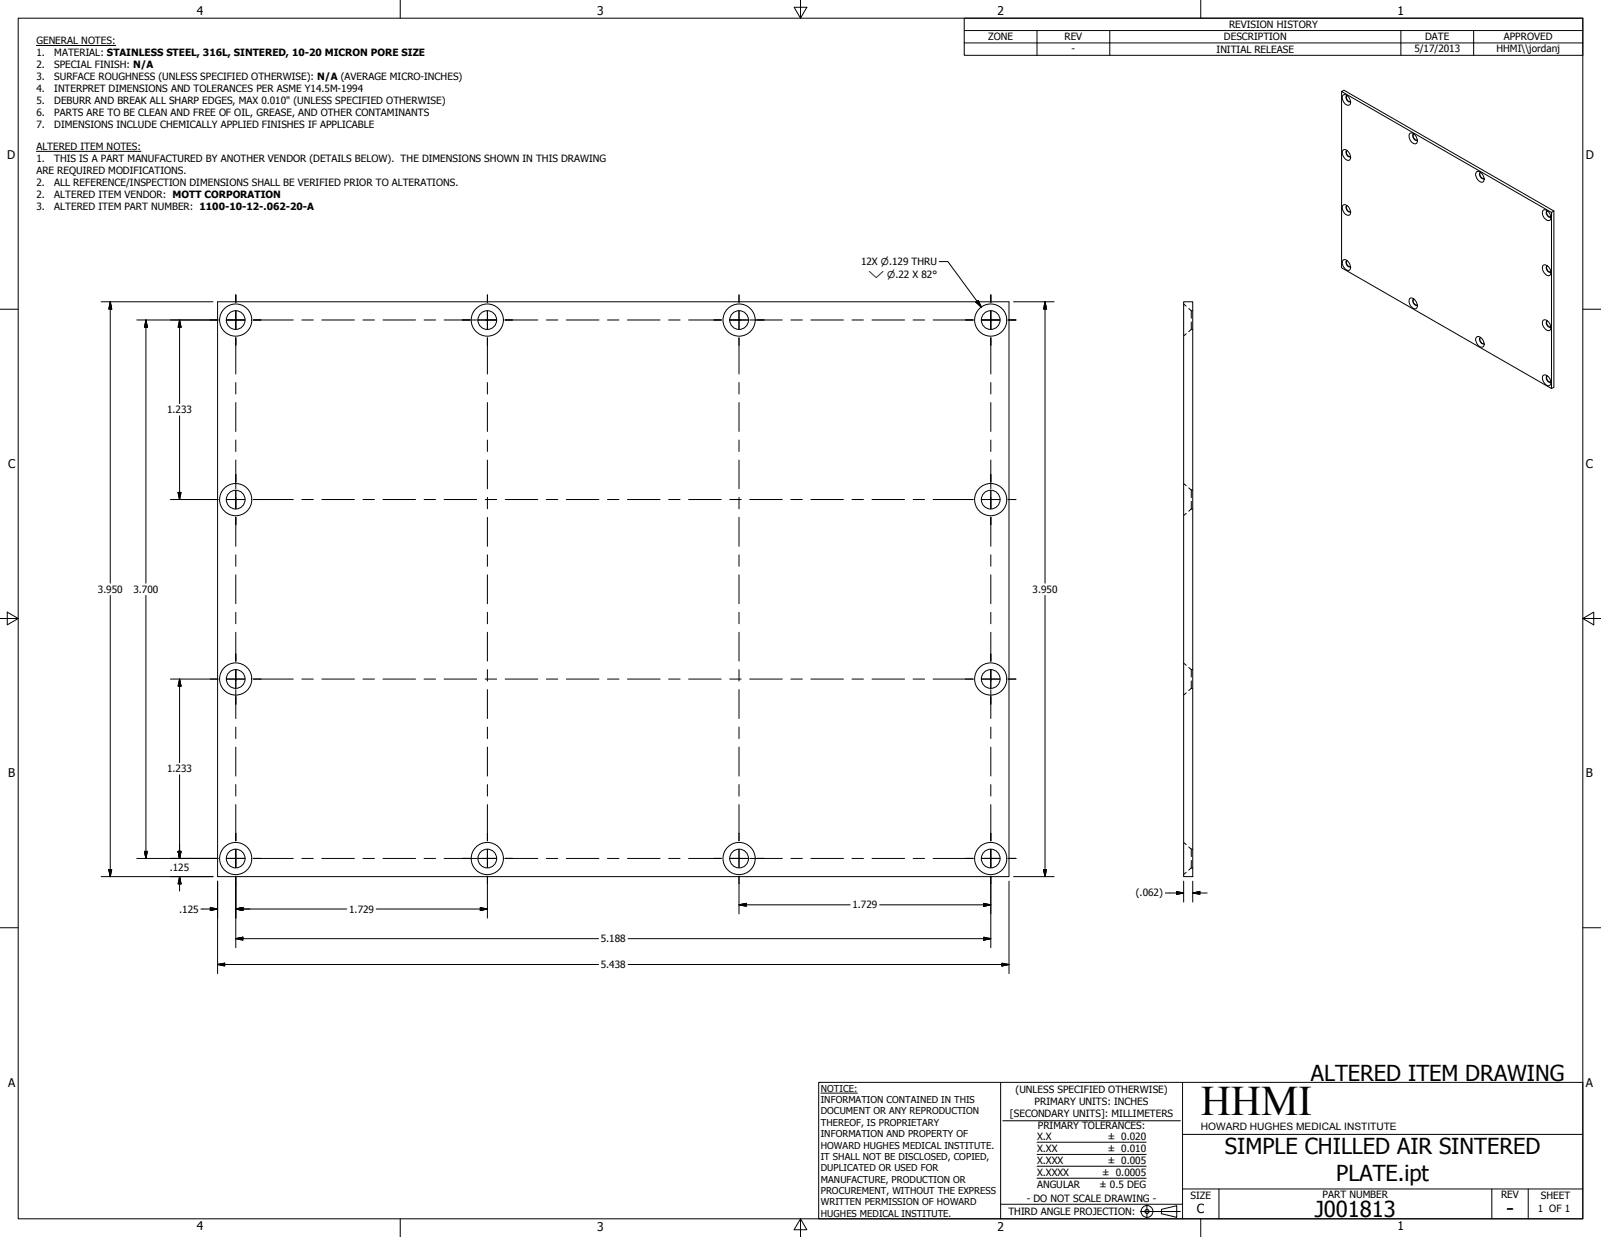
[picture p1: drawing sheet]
<svg xmlns="http://www.w3.org/2000/svg" width="559mm" height="432mm" viewBox="0 0 559 432" stroke-linecap="round" stroke-linejoin="round" font-family="sans-serif">
<!-- layer: Visible (ANSI) -->
<g fill="none" stroke="#000" stroke-width=".35">
<path d="M468.2 31.9l.9-.4 73.3 42.2-.9 .5zM468.2 31.9v61.6l73.3 42.1v-61.4M468.7 33.3a1.9 1.9 0 0 1 2.6 1.8l.1 .7-.4 .8a2.45 2.45 0 0 1-2.3-3.3zM470.1 33.4a1.5 1.5 0 0 0 1.2 2.1M470.2 33.3a1.25 1.25 0 0 0-.2 1.5 1.25 1.25 0 0 0 1.4 .6M468.7 52.5a1.91 1.91 0 0 1 2.6 1.8 1.14 1.14 0 0 1-.7 1.7 2.81 2.81 0 0 1-1.9-3.5zM470.1 52.6a1.46 1.46 0 0 0 1.2 2.1M470.2 52.6a1.22 1.22 0 0 0-.2 1.5 1.22 1.22 0 0 0 1.4 .5M492 46.7a1.91 1.91 0 0 1 2.6 1.8l.1 .6-.4 1a2.46 2.46 0 0 1-2.3-3.4zM493.4 46.8a1.46 1.46 0 0 0 1.2 2.1M493.5 46.8a1.22 1.22 0 0 0-.2 1.5 1.22 1.22 0 0 0 1.4 .5M468.7 71.7a1.9 1.9 0 0 1 2.6 1.8l.1 .7-.4 .9a2.45 2.45 0 0 1-2.3-3.4z"/>
<path d="M470.1 71.8a1.5 1.5 0 0 0 1.2 2.1M470.2 71.8a1.26 1.26 0 0 0-.2 1.4 1.26 1.26 0 0 0 1.4 .7M515.3 60.1a1.91 1.91 0 0 1 2.6 1.8 1.14 1.14 0 0 1-.7 1.7 2.69 2.69 0 0 1-1.9-3.5zM516.7 60.2a1.53 1.53 0 0 0 1.2 2.2M516.8 60.2a1.21 1.21 0 0 0-.2 1.4 1.21 1.21 0 0 0 1.4 .6M538.5 73.5l.4-.3a2.55 2.55 0 0 1 2.1 3.7 2.48 2.48 0 0 1-2.5-3.4zM540 73.6a1.53 1.53 0 0 0 1.2 2.2M540.1 73.6a1.21 1.21 0 0 0-.2 1.4 1.21 1.21 0 0 0 1.4 .6M542.4 73.7v61.5l-.9 .4M468.7 90.9a1.91 1.91 0 0 1 2.6 1.8 1.14 1.14 0 0 1-.7 1.7 2.81 2.81 0 0 1-1.9-3.5zM470.1 91a1.46 1.46 0 0 0 1.2 2.1M470.2 91a1.22 1.22 0 0 0-.2 1.5 1.22 1.22 0 0 0 1.4 .5"/>
<path d="M538.5 92.7a1.97 1.97 0 0 1 2.7 1.8l.1 .7-.3 .9a2.47 2.47 0 0 1-2.6-2.9zM540 92.8a1.46 1.46 0 0 0 1.2 2.1M540.1 92.8a1.21 1.21 0 0 0-.2 1.5 1.21 1.21 0 0 0 1.4 .6M75.9 105.3h276.3v200.7h-276.3zM413.1 105.3h3.2v200.7h-3.2zM492 104.3a1.91 1.91 0 0 1 2.6 1.8 1.14 1.14 0 0 1-.7 1.7 2.69 2.69 0 0 1-1.9-3.5zM493.4 104.4a1.53 1.53 0 0 0 1.2 2.2M493.5 104.4a1.22 1.22 0 0 0-.2 1.5 1.22 1.22 0 0 0 1.4 .5M515.3 117.7a1.9 1.9 0 0 1 2.6 1.8l.1 .7-.3 .9a2.39 2.39 0 0 1-2.4-3.4zM516.7 117.9a1.5 1.5 0 0 0 1.2 2.1M516.8 117.8a1.26 1.26 0 0 0-.2 1.5 1.26 1.26 0 0 0 1.4 .6M538.5 111.9l.4-.3a2.55 2.55 0 0 1 2.1 3.7 2.45 2.45 0 0 1-2.6-2.9z"/>
<path d="M540 112a1.53 1.53 0 0 0 1.2 2.2M540.1 112a1.21 1.21 0 0 0-.2 1.5 1.21 1.21 0 0 0 1.4 .5M538.5 131.1a1.97 1.97 0 0 1 2.7 1.8l.1 .7-.3 1a2.47 2.47 0 0 1-2.6-3zM540 131.3a1.46 1.46 0 0 0 1.2 2M540.1 131.3a1.21 1.21 0 0 0-.2 1.4 1.21 1.21 0 0 0 1.4 .6M79 299.7a3.3 3.3 0 0 1 4.7-2.9 3.3 3.3 0 0 1 .6 5.5 3.3 3.3 0 0 1-5.2-2l-.1-.6M166.8 299.7a3.3 3.3 0 0 1 4.7-2.9 3.3 3.3 0 0 1 .6 5.5 3.3 3.3 0 0 1-5.2-2l-.1-.6M254.7 299.7a3.3 3.3 0 0 1 4.7-2.9 3.3 3.3 0 0 1 .6 5.5 3.3 3.3 0 0 1-5.2-2l-.1-.6M342.5 299.7a3.3 3.3 0 0 1 4.7-2.9 3.3 3.3 0 0 1 .6 5.5 3.3 3.3 0 0 1-5.2-2l-.1-.6"/>
<circle cx="82.3" cy="111.7" r="5.6"/>
<circle cx="82.3" cy="111.7" r="3.3"/>
<circle cx="170.1" cy="111.7" r="5.6"/>
<circle cx="170.1" cy="111.7" r="3.3"/>
<circle cx="258" cy="111.7" r="5.6"/>
<circle cx="258" cy="111.7" r="3.3"/>
<circle cx="345.8" cy="111.7" r="5.6"/>
<circle cx="345.8" cy="111.7" r="3.3"/>
<circle cx="82.3" cy="174.4" r="5.6"/>
<circle cx="82.3" cy="174.4" r="3.3"/>
<circle cx="345.8" cy="174.4" r="5.6"/>
<circle cx="345.8" cy="174.4" r="3.3"/>
<circle cx="82.3" cy="237" r="5.6"/>
<circle cx="82.3" cy="237" r="3.3"/>
<circle cx="345.8" cy="237" r="5.6"/>
<circle cx="345.8" cy="237" r="3.3"/>
<circle cx="82.3" cy="299.7" r="5.6"/>
<circle cx="170.1" cy="299.7" r="5.6"/>
<circle cx="258" cy="299.7" r="5.6"/>
<circle cx="345.8" cy="299.7" r="5.6"/>
</g>
<!-- layer: Hidden (ANSI) -->
<g fill="none" stroke="#000" stroke-width=".35">
<path d="M413.1 106.1l.9 .8M414 116.5l-.9 .8M414.9 107.7l.9 .8M415.8 108.5v2.6M415.8 112.4v2.6M415.8 115l-.9 .8M415.8 115h.2M415.8 108.5h.2M416.2 115h.1M416.2 108.5h.1M413.1 168.8l.9 .7M414 179.2l-.9 .8"/>
<path d="M414.9 170.3l.9 .8M415.8 171.1v2.6M415.8 175v2.7M415.8 177.7l-.9 .7M415.8 177.7h.2M415.8 171.1h.2M416.2 177.7h.1M416.2 171.1h.1M413.1 231.5l.9 .7M414.9 233l.9 .7M415.8 233.7v2.6M415.8 237.7v2.6"/>
<path d="M415.8 233.7h.2M416.2 233.7h.1M414 241.9l-.9 .7M415.8 240.3l-.9 .7M415.8 240.3h.2M416.2 240.3h.1M413.1 294.1l.9 .7M414.9 295.7l.9 .7M415.8 296.4v2.6M415.8 296.4h.2M416.2 296.4h.1M414 304.5l-.9 .7"/>
<path d="M415.8 300.4v2.6M415.8 303l-.9 .7M415.8 303h.2M416.2 303h.1"/>
</g>
<!-- layer: Border (ANSI) -->
<g fill="none" stroke="#000" stroke-width=".35">
<path d="M6.3 6.3h546.1v419.1h-546.1zM139.7 0v6.3M277.2 2.5h4.4l-2.2 3.8zM279.4 0v6.3M419.1 0v6.3M0 107.9h6.3M552.4 107.9h6.4M0 215.9h6.3M2.5 213.7l3.8 2.2-3.8 2.2zM552.4 215.9l3.9-2.2v4.4zM552.4 215.9h6.4M0 323.8h6.3"/>
<path d="M552.4 323.8h6.4M139.7 425.4v6.4M279.4 425.4l2.2 3.9h-4.4zM279.4 425.4v6.4M419.1 425.4v6.4"/>
</g>
<!-- layer: Title (ANSI) -->
<g fill="none" stroke="#000" stroke-width=".35">
<path d="M285.8 377.8h266.6v47.6h-266.6zM349.2 377.8v47.6M412.7 377.8v47.6M286.5 381.6h12.8M350 391.2h62M361.9 398.7h38.1M412.7 396h139.7M361.9 411.3h38.1M361.9 407.1h38.1M361.9 403h38.1M412.7 415h139.7M425.4 415v10.4"/>
<path d="M520.7 415v10.4M533.4 415v10.4M349.2 420.4h63.5M398 422.9h14M400.3 420.6v4.6M405.4 422.1l5.3-1.2v4l-5.3-1.2z"/>
<circle cx="400.3" cy="422.9" r="2.06"/>
<circle cx="400.3" cy="422.9" r=".73"/>
</g>
<!-- layer: Symbol (ANSI) -->
<path d="M12.7 15.9h27.7M336.5 10.7v-4.4h215.9v4.4M336.5 15h215.9M361.9 10.7v8.6M387.3 10.7v8.6M488.9 10.7v8.6M514.3 10.7v8.6M552.4 10.7h-215.9v4.3M552.4 10.7v8.6h-215.9v-4.3M12.7 52.8h36.5M327.9 91.3h2.9l11.7 15.9M340.6 105.5l.8-.6 1.1 2.3z" fill="none" stroke="#000" stroke-width=".35"/>
<!-- layer: Dimension (ANSI) -->
<g fill="none" stroke="#000" stroke-width=".35">
<path d="M35.3 105.3h39.1M38.5 105.3l.5 2.6h-1zM38.5 105.3v98.3M47.8 111.7h25.7M50.9 111.7l.5 2.5h-1zM50.9 111.7v91.9M62.7 111.7l.5 2.5h-1zM62.7 111.7v29.2M353.8 105.3h14.1M364.7 105.3l.6 2.6h-1.1zM364.7 105.3v98.3M62.7 145.2v29.2"/>
<path d="M59.5 174.4h14M62.2 171.9h1l-.5 2.5zM38.5 207.8v98.2M50.9 207.8v91.9M364.7 207.8v98.2M59.5 237h14M62.7 237l.5 2.5h-1zM62.7 237v29.3M62.7 270.4v29.3M47.8 299.7h25.7M50.4 297.2h1l-.5 2.5zM62.2 297.2h1l-.5 2.5z"/>
<path d="M35.3 306h39.1M38 303.5h1l-.5 2.5zM62.7 306l.5 2.5h-1zM62.7 306v5M70.1 317.3h5.8M73.4 316.8l2.5 .5-2.5 .5zM75.9 307.6v32.3M82.3 317.3l2.5-.5v1zM82.3 317.3h38.7M82.3 308.4v22.4M131.3 317.3h38.8M167.6 316.8l2.5 .5-2.5 .5z"/>
<path d="M170.1 308.4v12.1M257.9 315.8l2.6-.5v1.1zM257.9 315.8h38.8M257.9 308.4v10.6M307 315.8h38.8M343.3 315.3l2.5 .5-2.5 .6zM345.8 308.4v22.4M352.2 307.6v32.3M353.8 306h14.1M364.2 303.5h1.1l-.6 2.5zM406.7 311.7h6.4M410.7 311.2l2.4 .5-2.4 .5z"/>
<path d="M413.1 307.6v7.3M416.3 311.7l2.5-.5v1zM416.3 311.7h5M416.3 307.6v7.3M75.9 336.7l2.5-.5v1zM75.9 336.7h133M82.3 327.7l2.5-.5v1zM82.3 327.7h126.6M219.2 327.7h126.6M219.2 336.7h133M343.3 327.2l2.5 .5-2.5 .5zM349.7 336.2l2.5 .5-2.5 .5z"/>
</g>
<g fill="#000" stroke="#000" stroke-width=".35">
<path d="M38.5 105.3l.5 2.6zM38.5 105.3l.5 2.6h-1zM50.9 111.7l.5 2.5zM50.9 111.7l.5 2.5h-1zM62.7 111.7l.5 2.5zM62.7 111.7l.5 2.5h-1zM364.7 105.3l.6 2.6zM364.7 105.3l.6 2.6h-1.1zM62.2 171.9l.5 2.5zM62.2 171.9h1l-.5 2.5zM62.7 237l.5 2.5zM62.7 237l.5 2.5h-1z"/>
<path d="M50.4 297.2l.5 2.5zM50.4 297.2h1l-.5 2.5zM62.2 297.2l.5 2.5zM62.2 297.2h1l-.5 2.5zM38 303.5l.5 2.5zM38 303.5h1l-.5 2.5zM62.7 306l.5 2.5zM62.7 306l.5 2.5h-1zM73.4 317.8l2.5-.5zM73.4 316.8l2.5 .5-2.5 .5zM82.3 317.3l2.5-.5zM82.3 317.3l2.5-.5v1z"/>
<path d="M167.6 317.8l2.5-.5zM167.6 316.8l2.5 .5-2.5 .5zM257.9 315.8l2.6-.5zM257.9 315.8l2.6-.5v1.1zM343.3 316.4l2.5-.6zM343.3 315.3l2.5 .5-2.5 .6zM364.2 303.5l.5 2.5zM364.2 303.5h1.1l-.6 2.5zM410.7 312.2l2.4-.5zM410.7 311.2l2.4 .5-2.4 .5zM416.3 311.7l2.5-.5zM416.3 311.7l2.5-.5v1z"/>
<path d="M75.9 336.7l2.5-.5zM75.9 336.7l2.5-.5v1zM82.3 327.7l2.5-.5zM82.3 327.7l2.5-.5v1zM343.3 328.2l2.5-.5zM343.3 327.2l2.5 .5-2.5 .5zM349.7 337.2l2.5-.5zM349.7 336.2l2.5 .5-2.5 .5z"/>
</g>
<!-- layer: Symbol (ANSI) -->
<path d="M340.6 105.5l1.9 1.7zM340.6 105.5l.8-.6 1.1 2.3z" fill="#000" stroke="#000" stroke-width=".35"/>
<!-- layer: Center Mark (ANSI) -->
<g fill="none" stroke="#000" stroke-width=".35">
<path d="M73.5 111.7h2.6M79.1 111.7h6.4M82.3 102.9v2.6M82.3 108.5v6.4M82.3 117.9v2.6M88.5 111.7h2.6M161.4 111.7h2.6M166.9 111.7h6.4M170.1 102.9v2.6M170.1 108.5v6.4M170.1 117.9v2.6M176.3 111.7h2.6"/>
<path d="M249.2 111.7h2.6M254.8 111.7h6.3M257.9 102.9v2.6M257.9 108.5v6.4M257.9 117.9v2.6M264.2 111.7h2.5M337.1 111.7h2.6M342.6 111.7h6.4M345.8 102.9v2.6M345.8 108.5v6.4M345.8 117.9v2.6M352 111.7h2.6"/>
<path d="M73.5 174.4h2.6M79.1 174.4h6.4M82.3 165.6v2.6M82.3 171.2v6.3M88.5 174.4h2.6M337.1 174.4h2.6M342.6 174.4h6.4M345.8 165.6v2.6M345.8 171.2v6.3M352 174.4h2.6M82.3 180.5v2.6M345.8 180.5v2.6"/>
<path d="M73.5 237h2.6M79.1 237h6.4M82.3 228.3v2.5M82.3 233.9v6.3M88.5 237h2.6M337.1 237h2.6M342.6 237h6.4M345.8 228.3v2.5M345.8 233.9v6.3M352 237h2.6M82.3 243.2v2.6M345.8 243.2v2.6"/>
<path d="M73.5 299.7h2.6M79.1 299.7h6.4M82.3 290.9v2.6M82.3 296.5v6.3M88.5 299.7h2.6M161.4 299.7h2.6M166.9 299.7h6.4M170.1 290.9v2.6M170.1 296.5v6.3M176.3 299.7h2.6M249.2 299.7h2.6M254.8 299.7h6.3"/>
<path d="M257.9 290.9v2.6M257.9 296.5v6.3M264.2 299.7h2.5M337.1 299.7h2.6M342.6 299.7h6.4M345.8 290.9v2.6M345.8 296.5v6.3M352 299.7h2.6M82.3 305.9v2.5M170.1 305.9v2.5M257.9 305.9v2.5M345.8 305.9v2.5"/>
</g>
<!-- layer: Centerline (ANSI) -->
<g fill="none" stroke="#000" stroke-width=".35">
<path d="M73.5 111.7h2.6M79.1 111.7h6.4M82.3 102.9v2.6M82.3 108.5v6.4M82.3 117.9v12.7M88.5 111.7h13.9M105.3 111.7h4M112.3 111.7h11.4M126.7 111.7h4M133.7 111.7h11.3M148 111.7h4M155 111.7h11.4"/>
<path d="M169.4 111.7h4M170.1 102.9v2.6M170.1 108.5v6.4M170.1 117.9v12.7M176.3 111.7h11.4M190.7 111.7h4M197.7 111.7h11.3M212 111.7h4M219 111.7h11.4M233.4 111.7h4M240.3 111.7h11.4M254.7 111.7h4"/>
<path d="M257.9 102.9v2.6M257.9 108.5v6.4M257.9 117.9v12.7M261.7 111.7h11.3M276 111.7h4M283 111.7h11.4M297.4 111.7h4M304.4 111.7h11.3M318.7 111.7h4M325.7 111.7h14M342.6 111.7h6.4M345.8 102.9v2.6"/>
<path d="M345.8 108.5v6.4M345.8 117.9v12.7M352 111.7h2.6M82.3 133.5v4M170.1 133.5v4M257.9 133.5v4M345.8 133.5v4M82.3 140.5v10.1M82.3 153.6v4M170.1 140.5v10.1M170.1 153.6v4M257.9 140.5v10.1"/>
<path d="M257.9 153.6v4M345.8 140.5v10.1M345.8 153.6v4M73.5 174.4h2.6M79.1 174.4h6.4M82.3 160.6v10M82.3 173.6v4M88.5 174.4h13.9M105.3 174.4h4M112.3 174.4h11.4M126.7 174.4h4M133.7 174.4h11.3"/>
<path d="M148 174.4h4M155 174.4h11.4M169.4 174.4h4M170.1 160.6v10M170.1 173.6v4M176.3 174.4h11.4M190.7 174.4h4M197.7 174.4h11.3M212 174.4h4M219 174.4h11.4M233.4 174.4h4M240.3 174.4h11.4"/>
<path d="M254.7 174.4h4M257.9 160.6v10M257.9 173.6v4M261.7 174.4h11.3M276 174.4h4M283 174.4h11.4M297.4 174.4h4M304.4 174.4h11.3M318.7 174.4h4M325.7 174.4h14M342.6 174.4h6.4M345.8 160.6v10"/>
<path d="M345.8 173.6v4M352 174.4h2.6M82.3 180.6v10.1M82.3 193.7v4M170.1 180.6v10.1M170.1 193.7v4M257.9 180.6v10.1M257.9 193.7v4M345.8 180.6v10.1M345.8 193.7v4M82.3 200.7v10.1M82.3 213.7v4"/>
<path d="M170.1 200.7v10.1M170.1 213.7v4M257.9 200.7v10.1M257.9 213.7v4M345.8 200.7v10.1M345.8 213.7v4M73.5 237h2.6M79.1 237h6.4M82.3 220.7v10.1M82.3 233.7v4M88.5 237h13.9M105.3 237h4"/>
<path d="M112.3 237h11.4M126.7 237h4M133.7 237h11.3M148 237h4M155 237h11.4M169.4 237h4M170.1 220.7v10.1M170.1 233.7v4M176.3 237h11.4M190.7 237h4M197.7 237h11.3M212 237h4"/>
<path d="M219 237h11.4M233.4 237h4M240.3 237h11.4M254.7 237h4M257.9 220.7v10.1M257.9 233.7v4M261.7 237h11.3M276 237h4M283 237h11.4M297.4 237h4M304.4 237h11.3M318.7 237h4"/>
<path d="M325.7 237h14M342.6 237h6.4M345.8 220.7v10.1M345.8 233.7v4M352 237h2.6M82.3 240.7v10.1M82.3 253.8v4M170.1 240.7v10.1M170.1 253.8v4M257.9 240.7v10.1M257.9 253.8v4M345.8 240.7v10.1"/>
<path d="M345.8 253.8v4M82.3 260.8v10.1M82.3 273.9v4M170.1 260.8v10.1M170.1 273.9v4M257.9 260.8v10.1M257.9 273.9v4M345.8 260.8v10.1M345.8 273.9v4M73.5 299.7h2.6M79.1 299.7h6.4M82.3 280.9v12.6"/>
<path d="M82.3 296.5v6.3M88.5 299.7h13.9M105.3 299.7h4M112.3 299.7h11.4M126.7 299.7h4M133.7 299.7h11.3M148 299.7h4M155 299.7h11.4M169.4 299.7h4M170.1 280.9v12.6M170.1 296.5v6.3M176.3 299.7h11.4"/>
<path d="M190.7 299.7h4M197.7 299.7h11.3M212 299.7h4M219 299.7h11.4M233.4 299.7h4M240.3 299.7h11.4M254.7 299.7h4M257.9 280.9v12.6M257.9 296.5v6.3M261.7 299.7h11.3M276 299.7h4M283 299.7h11.4"/>
<path d="M297.4 299.7h4M304.4 299.7h11.3M318.7 299.7h4M325.7 299.7h14M342.6 299.7h6.4M345.8 280.9v12.6M345.8 296.5v6.3M352 299.7h2.6M82.3 305.9v2.5M170.1 305.9v2.5M257.9 305.9v2.5M345.8 305.9v2.5"/>
</g>
<text font-size="14.7" x="419.1" y="389.2">HHMI</text>
<g font-size="7.7">
<text x="457.5" y="377.4">ALTERED ITEM DRAWING</text>
<text x="427.5" y="403">SIMPLE CHILLED AIR SINTERED</text>
<text x="466.4" y="412.2">PLATE.ipt</text>
<text x="458.9" y="424.8">J001813</text>
<text x="525.7" y="424.4">-</text>
</g>
<text font-size="4.4" x="417.8" y="423.5">C</text>
<g font-size="4.2">
<text x="68.7" y="5.3">4</text>
<text x="208.4" y="5.3">3</text>
<text x="348.1" y="5.3">2</text>
<text x="487.8" y="5.3">1</text>
<text x="2.5" y="55.5">D</text>
<text x="553.5" y="55.5">D</text>
<text x="2.8" y="163.4">C</text>
<text x="553.5" y="163.4">C</text>
<text x="2.9" y="271.4">B</text>
<text x="553.5" y="271.4">B</text>
<text x="2.8" y="379.3">A</text>
<text x="553.5" y="379.3">A</text>
<text x="68.7" y="429.5">4</text>
<text x="208.4" y="429.6">3</text>
<text x="348.1" y="429.6">2</text>
<text x="487.8" y="429.5">1</text>
</g>
<text font-size="3.6" x="419.1" y="394.3">HOWARD HUGHES MEDICAL INSTITUTE</text>
<g font-size="3.5">
<text x="429" y="9.8">REVISION HISTORY</text>
<text x="12.7" y="15.3">GENERAL NOTES:</text>
<text x="344.9" y="14.1">ZONE</text>
<text x="371.5" y="14.1">REV</text>
<text x="427.2" y="14.1">DESCRIPTION</text>
<text x="497.4" y="14.1">DATE</text>
<text x="524.9" y="14.1">APPROVED</text>
<text x="12.7" y="19.5">1.</text>
<text x="12.7" y="23.7">2.</text>
<text x="18.9" y="19.5">MATERIAL: STAINLESS STEEL, 316L, SINTERED, 10-20 MICRON PORE SIZE</text>
<text x="18.9" y="23.7">SPECIAL FINISH: N/A</text>
<text x="374" y="18.3">-</text>
<text x="424.6" y="18.4">INITIAL RELEASE</text>
<text x="493.6" y="18.2">5/17/2013</text>
<text x="522.3" y="18.1">HHMI\\jordanj</text>
<text x="12.7" y="27.8">3.</text>
<text x="18.9" y="27.8">SURFACE ROUGHNESS (UNLESS SPECIFIED OTHERWISE): N/A (AVERAGE MICRO-INCHES)</text>
<text x="12.7" y="32">4.</text>
<text x="18.9" y="32">INTERPRET DIMENSIONS AND TOLERANCES PER ASME Y14.5M-1994</text>
<text x="12.7" y="36.2">5.</text>
<text x="12.7" y="40.4">6.</text>
<text x="18.9" y="36.2">DEBURR AND BREAK ALL SHARP EDGES, MAX 0.010&quot; (UNLESS SPECIFIED OTHERWISE)</text>
<text x="18.9" y="40.4">PARTS ARE TO BE CLEAN AND FREE OF OIL, GREASE, AND OTHER CONTAMINANTS</text>
<text x="12.7" y="44.6">7.</text>
<text x="18.9" y="44.6">DIMENSIONS INCLUDE CHEMICALLY APPLIED FINISHES IF APPLICABLE</text>
<text x="12.7" y="52.3">ALTERED ITEM NOTES:</text>
<text x="12.7" y="56.5">1.</text>
<text x="18.9" y="56.5">THIS IS A PART MANUFACTURED BY ANOTHER VENDOR (DETAILS BELOW). THE DIMENSIONS SHOWN IN THIS DRAWING</text>
<text x="12.7" y="60.6">ARE REQUIRED MODIFICATIONS.</text>
<text x="12.7" y="64.8">2.</text>
<text x="18.9" y="64.8">ALL REFERENCE/INSPECTION DIMENSIONS SHALL BE VERIFIED PRIOR TO ALTERATIONS.</text>
<text x="12.7" y="69">2.</text>
<text x="18.9" y="69">ALTERED ITEM VENDOR: MOTT CORPORATION</text>
<text x="12.7" y="73.2">3.</text>
<text x="18.9" y="73.2">ALTERED ITEM PART NUMBER: 1100-10-12-.062-20-A</text>
<text x="300.5" y="92.6">12X ⌀.129 THRU</text>
<text x="58.4" y="144.3">1.233</text>
<text x="34.1" y="206.9">3.950</text>
<text x="46.6" y="206.9">3.700</text>
<text x="360.4" y="206.9">3.950</text>
<text x="58.4" y="269.6">1.233</text>
<text x="59.3" y="304.1">.125</text>
<text x="297.6" y="317.1">1.729</text>
<text x="396.4" y="312.7">(.062)</text>
<text x="62.5" y="318.6">.125</text>
<text x="121.9" y="318.6">1.729</text>
<text x="209.7" y="328.9">5.188</text>
<text x="209.7" y="337.9">5.438</text>
<text x="354.5" y="381.6">(UNLESS SPECIFIED OTHERWISE)</text>
<text x="352.5" y="390">[SECONDARY UNITS]: MILLIMETERS</text>
<text x="361.1" y="385.8">PRIMARY UNITS: INCHES</text>
<text x="362.3" y="394.1">PRIMARY TOLERANCES:</text>
<text x="361.9" y="397.9">X.X</text>
<text x="386.7" y="398">± 0.020</text>
<text x="361.9" y="402.1">X.XX</text>
<text x="361.9" y="406.3">X.XXX</text>
<text x="386.7" y="402.1">± 0.010</text>
<text x="386.7" y="406.3">± 0.005</text>
<text x="361.9" y="410.5">X.XXXX</text>
<text x="384.7" y="410.5">± 0.0005</text>
<text x="358.4" y="419.7">- DO NOT SCALE DRAWING -</text>
<text x="361.9" y="414.6">ANGULAR</text>
<text x="383.8" y="414.7">± 0.5 DEG</text>
<text x="415.5" y="418.4">SIZE</text>
<text x="461.6" y="418.3">PART NUMBER</text>
<text x="523.9" y="418.3">REV</text>
<text x="537.8" y="418.4">SHEET</text>
<text x="352" y="424.2">THIRD ANGLE PROJECTION:</text>
<text x="536.7" y="423.2">1 OF 1</text>
</g>
<g font-size="3.3">
<text x="303.1" y="97">⌵ ⌀.22 X 82°</text>
<text x="286.5" y="381.1">NOTICE:</text>
<text x="286.5" y="385">INFORMATION CONTAINED IN THIS</text>
<text x="286.5" y="389">DOCUMENT OR ANY REPRODUCTION</text>
<text x="286.5" y="392.9">THEREOF, IS PROPRIETARY</text>
<text x="286.5" y="396.9">INFORMATION AND PROPERTY OF</text>
<text x="286.5" y="400.9">HOWARD HUGHES MEDICAL INSTITUTE.</text>
<text x="286.5" y="404.9">IT SHALL NOT BE DISCLOSED, COPIED,</text>
<text x="286.5" y="408.9">DUPLICATED OR USED FOR</text>
<text x="286.5" y="412.8">MANUFACTURE, PRODUCTION OR</text>
<text x="286.5" y="416.8">PROCUREMENT, WITHOUT THE EXPRESS</text>
<text x="286.5" y="420.8">WRITTEN PERMISSION OF HOWARD</text>
<text x="286.5" y="424.8">HUGHES MEDICAL INSTITUTE.</text>
</g>
</svg>
